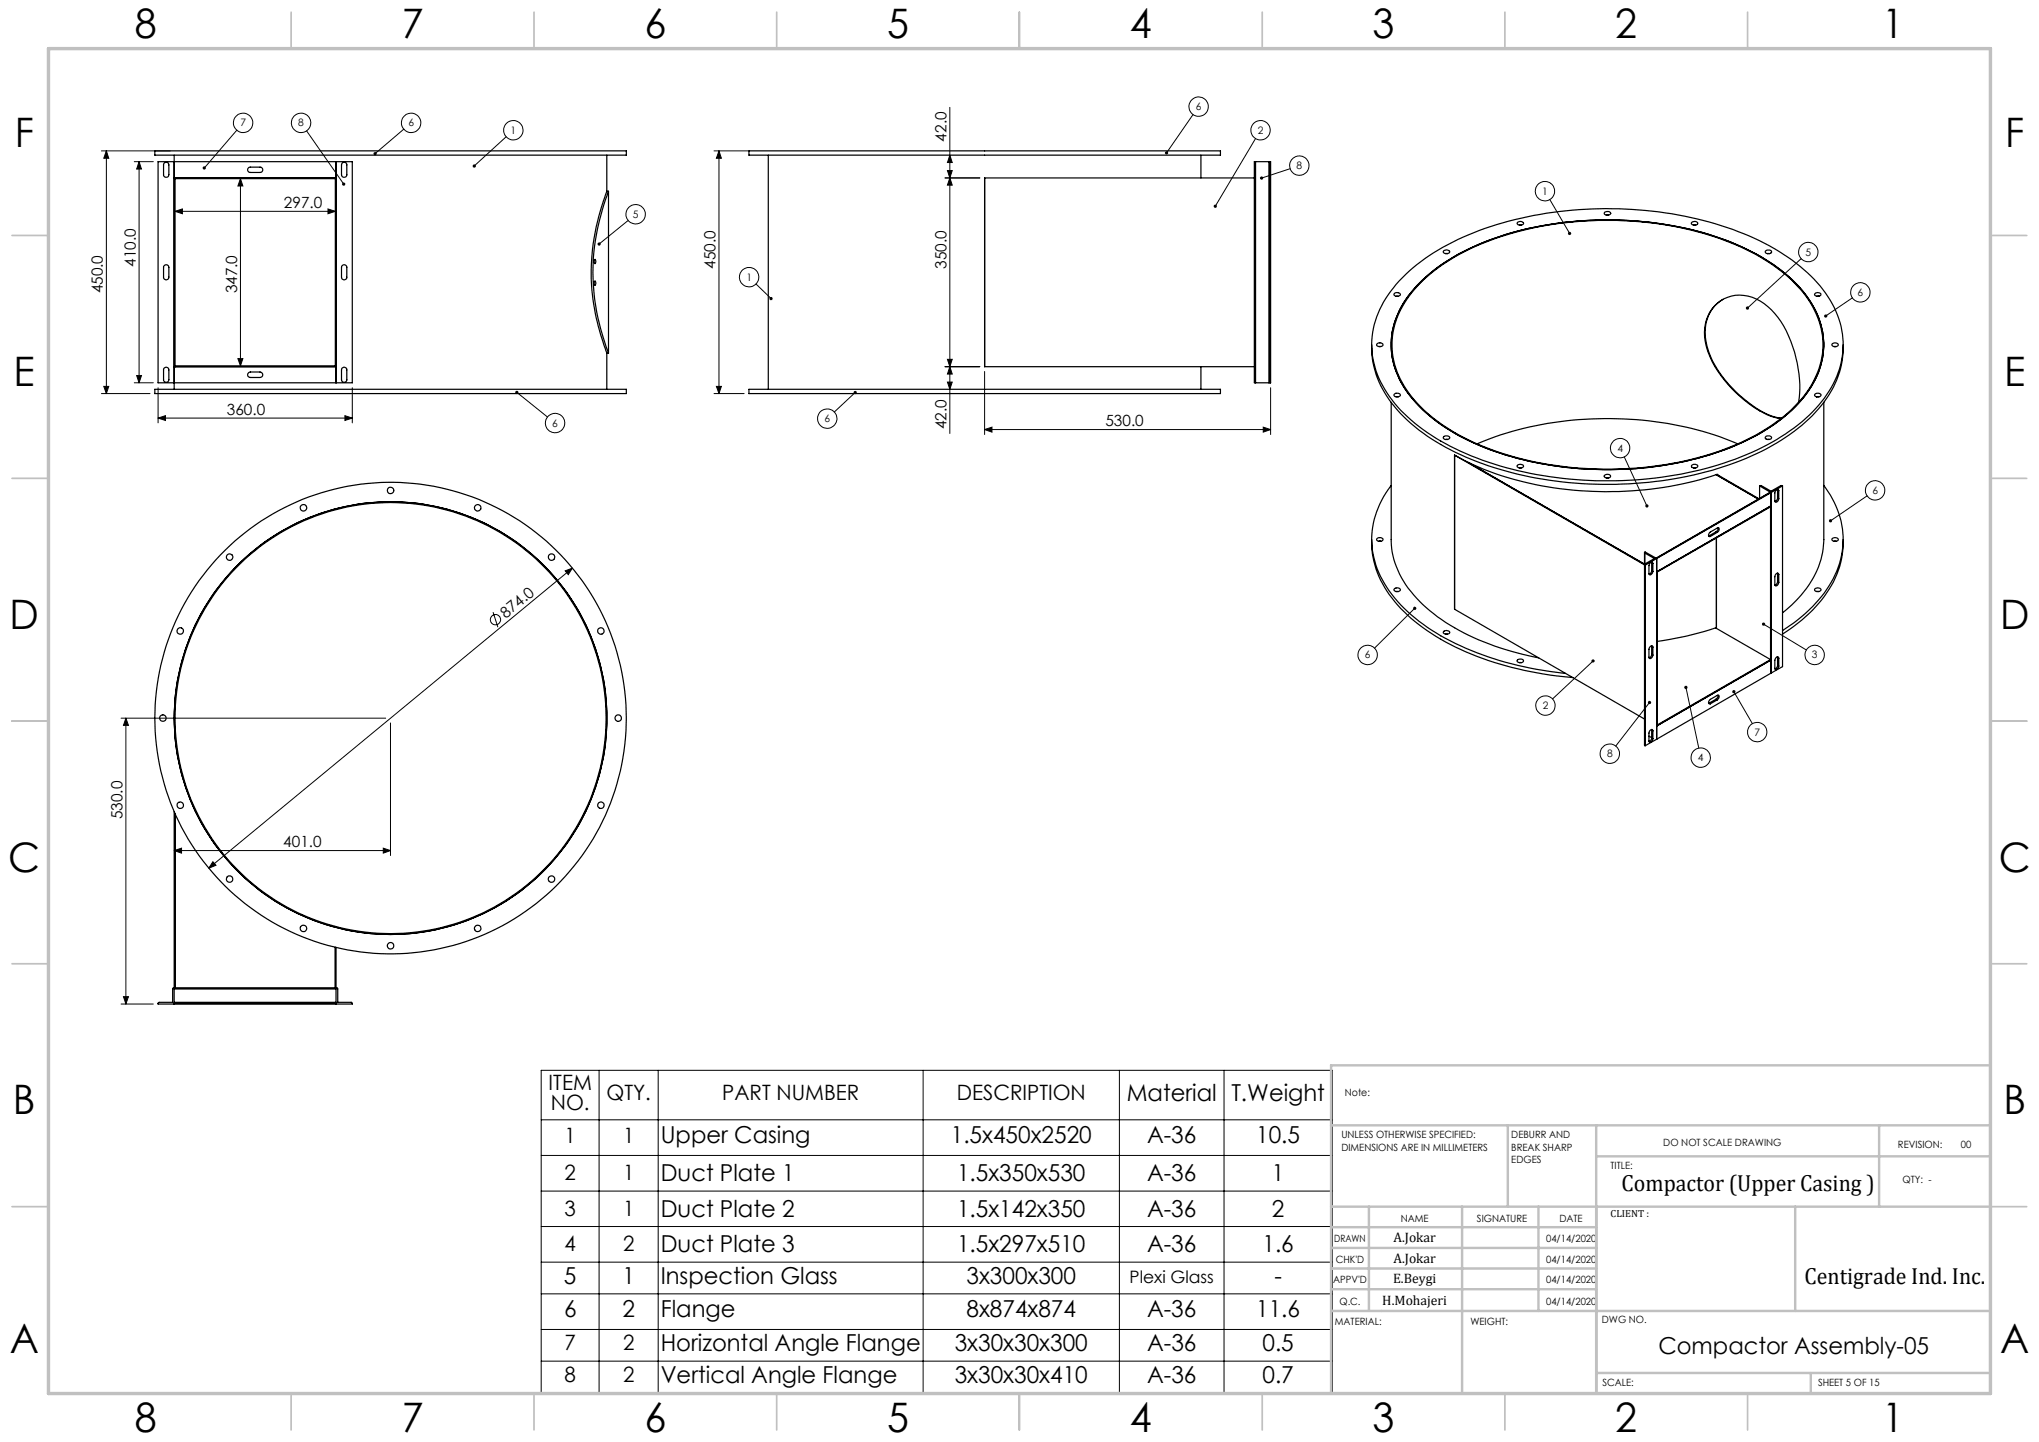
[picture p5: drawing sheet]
<svg xmlns="http://www.w3.org/2000/svg" width="420mm" height="297mm" viewBox="0 0 420 297" stroke-linecap="round" stroke-linejoin="round" font-family="sans-serif">
<g fill="none" stroke="#000" stroke-width=".21">
<path d="M20.9 31.1h14.2M21.9 31.1l.5 1.5h-1zM21.9 31.1v50M27.7 33.3h3.9M28.6 33.3l.5 1.5h-.9zM28.6 33.3v45.5M48.8 26.8l-6.7 7.8M49.5 36.8l.5 1.5h-1zM49.5 36.8v38.5M63.1 26.9l7.7 11M83.2 26.6l-5.9 5M104.2 28.2l-6.5 6"/>
<path d="M147.1 31.1h7.2M148.1 31.1v50M148.1 31.1l.5 1.5h-1zM194.7 36.7h7.1M195.2 35.1h.9l-.4 1.6zM195.7 32l.4 1.5h-.9zM195.7 22.1v67.2M195.7 36.7l.4 1.4h-.9zM245.7 23.6l-5.4 7.9M258.6 28.5l-8.3 14M265.7 34.7l-5.8 2M36.1 43.5l1.5-.5v1z"/>
<path d="M36.1 43.5h33M67.6 43l1.5 .5-1.5 .5zM129.4 45.4l-6 4.9M155.7 58.5l3.1 3M319.2 41.1l4.1 7M371 53.3l-11.1 10.2M21.4 79.6h1l-.5 1.5zM27.7 78.8h3.9M28.2 77.4h.9l-.5 1.4zM32.6 79.9v7.2M49 73.9h1l-.5 1.4zM72.6 79.9v7.2"/>
<path d="M147.6 79.6h1l-.5 1.5zM194.7 75.5h7.1M195.2 74h.9l-.4 1.5zM195.2 78.7h.9l-.4 1.5zM195.7 75.5l.4 1.5h-.9zM202.8 76.5v13M261.7 79.9v9.6M381.6 61.3l-5.5 3.8M20.9 81.1h10M32.6 86.1l1.5-.5v1zM32.6 86.1h40M71 85.6l1.6 .5-1.6 .5z"/>
<path d="M106.5 80.8l6.3 5.1M147.1 81.1h6.2M176.1 80.9l-4.3 4M202.8 88.5l1.5-.5v1zM202.8 88.5h58.9M260.2 88l1.5 .5-1.5 .5zM334.6 94.1l4.6 10.1M116.4 117.6l1.5-.6-.8 1.4zM117.9 117l-74.9 61.8M384.6 102.1l-7.6 5.2M101.6 126.1l1 3.1M291.4 125.3l-8.3 8.2"/>
<path d="M328.2 136.1l-8.4 7.9M363.3 128.5l8.8 5.4M24.9 147.9h54.5M25.9 147.9l.6 1.5h-1.1zM25.9 147.9v58.9M80.4 148.9v27.3M339.8 144.7l-7 9M347.3 141.6l2.6 12.5M357.2 142.5l3.8 6.5M35.9 175.2l1.5-.5v1zM35.9 175.2h44.5M43.9 177.5l.6 .7-1.5 .6z"/>
<path d="M79 174.7l1.4 .5-1.4 .5zM24.9 206.8h6.7M25.4 205.3h1.1l-.6 1.5zM111.5 220.4h162.9v66.5h-162.9zM111.5 238h162.9M111.5 230.6h162.9M123.4 220.4v66.5M135.6 220.4v66.5M190.1 220.4v66.5M230.6 220.4v66.5M252.1 220.4v66.5M111.5 245.3h162.9"/>
<path d="M111.5 252.6h162.9M111.5 260h162.9M111.5 266.5h162.9M111.5 273.8h162.9M111.5 280.3h162.9"/>
<circle cx="50.1" cy="25.3" r="2"/>
<circle cx="62" cy="25.3" r="2"/>
<circle cx="84.7" cy="25.3" r="2"/>
<circle cx="105.7" cy="26.8" r="2"/>
<circle cx="246.9" cy="22" r="2"/>
<circle cx="259.6" cy="26.8" r="2"/>
<circle cx="267.6" cy="34.1" r="2"/>
<circle cx="318.2" cy="39.4" r="1.99"/>
<circle cx="130.9" cy="44.1" r="2"/>
<circle cx="154.3" cy="57.1" r="1.99"/>
<circle cx="372.5" cy="51.9" r="2"/>
<circle cx="383.2" cy="60.2" r="2"/>
<circle cx="114.3" cy="87.1" r="2"/>
<circle cx="170.4" cy="86.2" r="1.99"/>
<circle cx="333.7" cy="92.3" r="1.99"/>
<circle cx="386.2" cy="101" r="2"/>
<circle cx="102.1" cy="127.6" r="1.05"/>
<circle cx="281.7" cy="134.9" r="2"/>
<circle cx="373.8" cy="134.9" r="2"/>
<circle cx="318.3" cy="145.3" r="2"/>
<circle cx="331.6" cy="155.2" r="2"/>
<circle cx="350.3" cy="156" r="2"/>
<circle cx="361.9" cy="150.8" r="1.99"/>
</g>
<g fill="none" stroke="#c0c0c0" stroke-width=".35">
<path d="M60 2.5v7.5M110 2.5v7.5M160 2.5v7.5M210 2.5v7.5M260 2.5v7.5M310 2.5v7.5M360 2.5v7.5M2.5 48.5h7.5M410 48.5h7.5M2.5 98.5h7.5M410 98.5h7.5M2.5 148.5h7.5"/>
<path d="M410 148.5h7.5M2.5 198.5h7.5M410 198.5h7.5M2.5 248.5h7.5M410 248.5h7.5M60 287v7.5M110 287v7.5M160 287v7.5M210 287v7.5M260 287v7.5M310 287v7.5M360 287v7.5"/>
</g>
<g fill="none" stroke="#c0c0c0" stroke-width=".5">
<path d="M410 219.4h-135.8v67.4M274.2 231.8h135.8M310.6 231.8v16.7M328.8 231.8v55.2M328.8 238.2h81.2M387.1 231.8v16.7M274.2 248.5h135.8M274.2 257h54.6M274.2 252.8h54.6M282 248.5v21.5M301.2 248.5v38.3M316.9 248.5v21.5"/>
<path d="M369.8 248.5v21.5M274.2 265.5h54.6M274.2 261.3h54.6M274.2 270h135.8M328.8 282.8h81.2M373 282.8v4.2"/>
</g>
<path d="M10 10h400v277h-400z" fill="none" stroke="#c0c0c0" stroke-width=".7"/>
<g fill="#000">
<path d="M21.9 31.1l.5 1.5h-1zM21.4 79.6h1l-.5 1.5zM195.7 36.7l.4 1.4h-.9zM195.2 74h.9l-.4 1.5zM148.1 31.1l.5 1.5h-1zM147.6 79.6h1l-.5 1.5zM195.7 75.5l.4 1.5h-.9zM195.2 78.7h.9l-.4 1.5z"/>
<path d="M28.6 33.3l.5 1.5h-.9zM28.2 77.4h.9l-.5 1.4z"/>
<path d="M49.5 36.8l.5 1.5h-1zM49 73.9h1l-.5 1.4z"/>
<path d="M97.5 33.9l-.1 .2v.3l.3-.2-.3 .2a.35 .35 0 0 0 .5 .1 .35 .35 0 0 0 .1-.5 .35 .35 0 0 0-.5-.1zM77 31.4v.5l.3-.3-.3 .3a.34 .34 0 0 0 .5 0 .34 .34 0 0 0 0-.5 .34 .34 0 0 0-.5 0zM41.9 34.3l-.2 .3 .1 .3 .3-.3-.3 .3a.34 .34 0 0 0 .5-.1 .34 .34 0 0 0 0-.4 .34 .34 0 0 0-.4-.1zM70.6 37.6a.35 .35 0 0 0-.1 .5 .35 .35 0 0 0 .5 .1l-.2-.3 .2 .3a.35 .35 0 0 0 .1-.5 .35 .35 0 0 0-.5-.1zM123.2 50v.5l.2-.2-.2 .2a.33 .33 0 0 0 .4 0 .33 .33 0 0 0 0-.4 .33 .33 0 0 0-.4-.1zM106.2 80.6a.33 .33 0 0 0 .1 .5 .33 .33 0 0 0 .5-.3 .33 .33 0 0 0-.5-.3l-.1 .1 .3 .2zM250.2 42.2a.31 .31 0 0 0-.2 .3 .31 .31 0 0 0 .2 .3l.1-.3-.1 .3a.33 .33 0 0 0 .5-.3 .33 .33 0 0 0-.5-.3zM259.7 36.4l-.2 .4 .4-.1-.4 .1a.33 .33 0 0 0 .5 .2 .33 .33 0 0 0 .1-.5 .33 .33 0 0 0-.4-.1zM240.1 31.3l-.1 .3 .1 .2 .2-.3-.2 .3a.34 .34 0 0 0 .5-.1 .34 .34 0 0 0-.1-.4 .34 .34 0 0 0-.4 0zM176 80.5a.34 .34 0 0 0-.1 .5 .34 .34 0 0 0 .5 .1 .34 .34 0 0 0 0-.5l-.3 .3 .3-.3zM158.6 61.2v.1a.33 .33 0 0 0 0 .4 .33 .33 0 0 0 .5 0l-.3-.2 .3 .2v-.1a.33 .33 0 0 0-.1-.4 .33 .33 0 0 0-.4 0zM375.8 64.9v.4l.3-.2-.3 .2a.35 .35 0 0 0 .5 .1 .35 .35 0 0 0 0-.5 .35 .35 0 0 0-.5 0zM323 47.9l.1 .4 .4 .1-.2-.3 .2 .3a.33 .33 0 0 0 .1-.5 .33 .33 0 0 0-.6 0zM359.7 63.2v.5l.2-.2-.2 .2a.33 .33 0 0 0 .5 0 .33 .33 0 0 0 0-.5 .33 .33 0 0 0-.5 0zM376.8 107v.5l.2-.2-.2 .2a.34 .34 0 0 0 .4 0 .34 .34 0 0 0 .1-.4 .34 .34 0 0 0-.5-.1zM327.9 135.9a.32 .32 0 0 0 0 .5 .32 .32 0 0 0 .4 0 .32 .32 0 0 0 .1-.5l-.2 .2 .1-.2zM347.1 141.3a.33 .33 0 0 0 0 .6 .33 .33 0 0 0 .5-.3 .33 .33 0 0 0-.4-.4l.1 .4-.1-.4zM363 128.4a.34 .34 0 0 0 .2 .5 .34 .34 0 0 0 .4-.4 .34 .34 0 0 0-.6-.2l.3 .2zM356.9 142.2a.34 .34 0 0 0 .2 .6 .34 .34 0 0 0 .4-.4 .34 .34 0 0 0-.5-.2l.2 .3zM339.5 144.5a.34 .34 0 0 0 0 .4 .34 .34 0 0 0 .5 0 .34 .34 0 0 0 0-.5l-.2 .3 .2-.3zM291.1 125.1a.33 .33 0 0 0 .1 .4 .33 .33 0 0 0 .5 0 .33 .33 0 0 0-.1-.4l-.2 .2 .2-.2-.3-.1zM339 104l-.1 .3 .2 .2h.3l-.2-.3 .2 .3 .1-.2a.35 .35 0 0 0-.1-.4 .35 .35 0 0 0-.4 .1z"/>
<path d="M195.2 35.1h.9l-.4 1.6zM195.7 32l.4 1.5h-.9z"/>
<path d="M67.6 43l1.5 .5-1.5 .5zM36.1 43.5l1.5-.5v1z"/>
<path d="M71 85.6l1.6 .5-1.6 .5zM32.6 86.1l1.5-.5v1z"/>
<path d="M202.8 88.5l1.5-.5v1zM260.2 88l1.5 .5-1.5 .5z"/>
<path d="M35.9 175.2l1.5-.5v1zM79 174.7l1.4 .5-1.4 .5z"/>
<path d="M43.9 177.5l-.9 1.3 1.5-.6zM116.4 117.6l.7 .8 .8-1.4z"/>
<path d="M25.4 205.3h1.1l-.6 1.5zM25.9 147.9l.6 1.5h-1.1z"/>
</g>
<g fill="none" stroke="#000" stroke-width=".25">
<path d="M31.9 31.1h97.1v.9h-97.1zM32.6 33.3h40v45.5h-40zM33.9 33.5a.56 .56 0 0 1 .6 0 .56 .56 0 0 1 .3 .5v2a.55 .55 0 0 1-.6 .5 .55 .55 0 0 1-.5-.5v-2.2zM35.9 32v48.2M35.9 36.7h33.3M36.1 36.7v38.8M36.1 36.8h33M51.2 34.6l.2-.2h2.2a.55 .55 0 0 1 .5 .6 .55 .55 0 0 1-.5 .5h-2a.54 .54 0 0 1-.6-.3 .54 .54 0 0 1 .2-.6zM69.1 36.7v38.8M69.2 33.3v45.5M70.5 33.5a.56 .56 0 0 1 .6 0 .56 .56 0 0 1 .3 .5v2a.55 .55 0 0 1-.5 .5 .55 .55 0 0 1-.6-.5v-2zM125 39.4a44.9 44.9 0 0 0 0 33.3"/>
<path d="M125 39.4h.3M125 32v7.4M125.3 39.4a44.9 44.9 0 0 0 0 33.3M125.3 39.4v33.3M154.3 31.1h97.1v.9h-97.1zM158.3 32v48.2M247.4 32v4.7M258.4 36.7h-55.6v38.8h55.6M258.6 33.3h-.2v45.5h.2M258.6 33.3h2.8M258.6 33.3v45.5M261.4 33.3h.2"/>
<path d="M261.4 33.3v45.5M261.6 33.3h.1v45.5h-.1M261.6 33.3v45.5M33.8 54.8a.56 .56 0 0 1 .6-.2 .56 .56 0 0 1 .4 .5v2a.55 .55 0 0 1-.6 .5 .55 .55 0 0 1-.5-.5zM70.4 54.8a.56 .56 0 0 1 .6-.3 .56 .56 0 0 1 .4 .6v2a.55 .55 0 0 1-.5 .5 .55 .55 0 0 1-.6-.5zM122.4 57.9a.39 .39 0 0 1 .4 .3 .39 .39 0 0 1-.1 .4l-.1 .1a.42 .42 0 0 1-.2-.6zM122.4 53.5a.39 .39 0 0 1 .4 .3 .39 .39 0 0 1-.1 .4l-.1 .1a.42 .42 0 0 1-.2-.7zM289.6 56.5a49.3 49.3 0 0 1 21.2-11 79.6 79.6 0 0 1 49.5 3.1 37.5 37.5 0 0 1 15.7 11.8 17.5 17.5 0 0 1-.8 22.3 40.9 40.9 0 0 1-18.9 12.3 79.6 79.6 0 0 1-53.2-1.1 39 39 0 0 1-16.4-11.5 17.5 17.5 0 0 1-.2-22.4l1.1-1.4zM291.8 58.9a42.2 42.2 0 0 1 19.6-11 73.6 73.6 0 0 1 45.2 2 35.5 35.5 0 0 1 15.5 11.1 16 16 0 0 1 0 20 34.7 34.7 0 0 1-14.5 10.7 72.2 72.2 0 0 1-43.8 3 46.1 46.1 0 0 1-20.7-10.3 18.5 18.5 0 0 1-6.5-13 17.7 17.7 0 0 1 5.2-12.5zM292.6 58.3a44.9 44.9 0 0 1 21.2-10.9 72 72 0 0 1 44.8 3.5 32.7 32.7 0 0 1 14.4 11.5 15.9 15.9 0 0 1-1 18.6 36.1 36.1 0 0 1-16.6 11.5 71.8 71.8 0 0 1-51.8-1.3 32.4 32.4 0 0 1-14.3-11.6 16 16 0 0 1 1.5-19.3zM297.4 51.6a.75 .75 0 0 1 1.2 .4 .72 .72 0 0 1-.7 .3 .72 .72 0 0 1-.6-.6zM297.7 52.2h.5"/>
<path d="M312.6 45.8a.7 .7 0 0 1 .7-.2 .7 .7 0 0 1 .5 .5 .75 .75 0 0 1-1.3-.2zM312.9 46.4h.5M330.6 43.7a.73 .73 0 0 1 1.2 .3 .77 .77 0 0 1-1.4-.1zM330.9 44.3h.4M348.4 45.9a.75 .75 0 0 1 1.3 .2 .73 .73 0 0 1-.7 .3 .73 .73 0 0 1-.6-.5zM348.8 46.4h.5M363.6 51.7a.74 .74 0 0 1 1.3 .3 .76 .76 0 0 1-1.3-.2zM364 52.2h.5M33.8 75.9a.56 .56 0 0 1 .6-.2 .56 .56 0 0 1 .4 .5v2a.55 .55 0 0 1-.6 .5 .55 .55 0 0 1-.5-.5zM35.9 75.5h33.3M36.1 75.3h33M51.2 76.8l.4-.2h2a.56 .56 0 0 1 .5 .6 .56 .56 0 0 1-.5 .5h-2a.54 .54 0 0 1-.6-.3 .54 .54 0 0 1 .2-.6z"/>
<path d="M70.4 75.9a.56 .56 0 0 1 .6-.3 .56 .56 0 0 1 .4 .6v2a.55 .55 0 0 1-.5 .5 .55 .55 0 0 1-.6-.5zM125 72.7h.3M125 72.7v7.5M247.4 75.5v4.7M258.6 78.8h2.8M261.4 78.8h.2M282.5 71a19.8 19.8 0 0 0 6.7 14.9 47.5 47.5 0 0 0 21 11.1 80.2 80.2 0 0 0 48.4-2.1 40.7 40.7 0 0 0 16.6-11.4 18.9 18.9 0 0 0 4.5-12.5M283.7 70.8a.65 .65 0 0 1 .7-.2 .65 .65 0 0 1 .4 .6 .8 .8 0 0 1-1.2-.2zM284 71.4h.4M287.3 60.4a.71 .71 0 0 1 1.1 .4 .76 .76 0 0 1-1.3-.2zM287.5 61h.5M354.9 61.7a7.9 7.9 0 0 0-3.5 8.6 21.2 21.2 0 0 0 7.9 11.9 14.5 14.5 0 0 0 7.7 3.9"/>
<path d="M373.8 60.5a.75 .75 0 0 1 1.3 .2 .78 .78 0 0 1-1.3-.1zM374.2 61h.5M377.4 70.8a.72 .72 0 0 1 1.2 .3 .75 .75 0 0 1-1.3-.2zM377.8 71.4h.4M31.9 80.2h97.1v.9h-97.1zM154.3 80.2h97.1v.9h-97.1zM286.6 82.9v28.2a18.3 18.3 0 0 0 5.8 12.8 43.1 43.1 0 0 0 19 10.3l5.5 1.3M286.6 100a17.5 17.5 0 0 0 .1 22.5 38.8 38.8 0 0 0 16.4 11.5 70.5 70.5 0 0 0 19.4 4.7M287.2 81.2a.7 .7 0 0 1 .7-.2 .7 .7 0 0 1 .5 .5 .78 .78 0 0 1-1.3-.2zM287.5 81.7h.5M297.3 90a.79 .79 0 0 1 1.3 .2 .81 .81 0 0 1-1.3-.1zM297.7 90.5h.5"/>
<path d="M299.6 93.7a63.5 63.5 0 0 0 29.8 7.5 71.6 71.6 0 0 0 24.3-3.5M299.6 93.7l39.1 22.6M299.6 93.7v31.8l39.1 22.6M302.4 95.2l36.3 21M304.3 91.4a71.5 71.5 0 0 1 42.9-3.5 55.6 55.6 0 0 1 10.7 3.5M312.6 95.8a.74 .74 0 0 1 1.2 .3 .75 .75 0 0 1-1.3-.1zM312.9 96.4h.5M330.5 97.9a.67 .67 0 0 1 .7-.3 .67 .67 0 0 1 .5 .6 .73 .73 0 0 1-1.3-.2zM330.9 98.5h.4M348.4 95.9a.73 .73 0 0 1 1.3 .2 .75 .75 0 0 1-1.3-.1zM348.8 96.4h.5M353.5 97.8l8.7 5"/>
<path d="M353.7 97.7h.1M353.7 97.7l-.1 .1M353.7 97.7l8.6 5M363.7 89.9a.67 .67 0 0 1 1.2 .4 .73 .73 0 0 1-1.3-.2zM364 90.5h.5M370.5 82.9a24.7 24.7 0 0 0-4.9-18.3 9.2 9.2 0 0 0-9-3.6 7.7 7.7 0 0 0-5.3 9.4 21.6 21.6 0 0 0 7.9 11.9 15.4 15.4 0 0 0 7.7 3.9M373.8 81.2a.73 .73 0 0 1 1.3 .3 .8 .8 0 0 1-1.3-.2zM374.2 81.7h.5M375.7 82.9v28.2a18.3 18.3 0 0 1-5.9 12.8l-2.6 2.3M375.7 100a17.6 17.6 0 0 1-.5 22.8 32.5 32.5 0 0 1-8 7.1M282.5 111.1a19.1 19.1 0 0 0 5.4 13.5 43.5 43.5 0 0 0 18.6 11.4 76.2 76.2 0 0 0 17.5 3.6M283.7 110.9a.74 .74 0 0 1 1.2 .3 .8 .8 0 0 1-1.3-.1z"/>
<path d="M284 111.5h.4M338.7 113.8l.1 39.8M338.8 116.2v.2M338.8 113.9l.1-.2 2.3 1.3M338.8 113.9l2 1.1-2 1.2M338.8 116.4h.1M338.8 113.9v2.3M338.8 116.4v37.2M338.9 116.4v37.2M340.2 115.8v.1M340.2 117.5l-.2 .6-.3 .2M340.2 115.9l.3 .2"/>
<path d="M340.2 117.5l.3 .2M340.2 115.9v1.6M340.5 116.1a.34 .34 0 0 0-.4-.3 .34 .34 0 0 0-.3 .3l-.1 .4v1.6a.34 .34 0 0 0 .3 .3 .34 .34 0 0 0 .3-.3l.2-.4M340.5 116.1v1.6M341.2 115l-2.3 1.4M341.2 115v37.3M341.3 117.7v31.8M352.1 110.3l-.1 .1M352.1 110.3l.2 .2M353.5 109.5l.2 .1M353.5 109.5l-1.4 .8M353.6 110.8v18.6"/>
<path d="M353.7 109.6a.51 .51 0 0 0 .4-.4 .51 .51 0 0 0-.3-.5l-1.5 .9a.51 .51 0 0 0-.4 .4 .51 .51 0 0 0 .3 .5h.1M353.7 109.6l-1.4 .9M353.9 108.7v.3l-.4 .5M362.4 100.1l.4-.1 2 1.2 2-1.2 .4 .1M362.4 100.1l2.4 1.4M362.4 100.1v2.6M364.7 104.2h.1l-23.6 13.6 .1-.1M364.7 104.2l-23.4 13.5M364.7 104.2v31.8M364.7 104.4l-23.4 13.4M364.7 101.4l-23.6 13.6M364.7 101.4l-23.5 13.6"/>
<path d="M364.7 101.4l.1 .1M364.8 101.5v37.1M364.8 101.5l-23.6 13.5M366.1 100.8v.2M366.1 118v.2M366.1 102.6l-.1 .4-.4 .3M366.1 119.8l-.1 .4-.4 .3M366.1 101l.3 .1M366.1 102.6l.3 .1M366.1 101v1.6M366.1 118.2v1.6M366.1 118.2l.3 .1"/>
<path d="M366.1 119.8l.3 .1M366.4 101.1a.34 .34 0 0 0-.4-.3 .34 .34 0 0 0-.3 .3l-.1 .4v1.7a.34 .34 0 0 0 .3 .2 .34 .34 0 0 0 .4-.3l.1-.4M366.4 118.3a.42 .42 0 0 0-.5-.2 .42 .42 0 0 0-.3 .5v1.8a.42 .42 0 0 0 .5 .2 .42 .42 0 0 0 .3-.5v-.2M366.4 101.1v1.6M366.4 118.3v1.6M367.2 100.1l-2.4 1.4M367.2 100.1v37.2l-2.4 1.3M377.4 110.9a.72 .72 0 0 1 1.2 .3 .78 .78 0 0 1-1.3-.1zM377.8 111.5h.4M379.7 111.1a19.2 19.2 0 0 1-5.7 13.9 31.9 31.9 0 0 1-6.8 5.6M287.3 121.2a.73 .73 0 0 1 1.1 .4 .76 .76 0 0 1-1.3-.2zM287.5 121.8h.5"/>
<path d="M297.3 130.1a.79 .79 0 0 1 1.3 .2 .81 .81 0 0 1-1.3-.1zM297.7 130.6h.5M312.6 135.9a.71 .71 0 0 1 1.2 .3 .77 .77 0 0 1-1.3-.1zM312.9 136.5h.5M340.2 133v.1M340.2 134.8l-.2 .5-.3 .2M340.2 133.1v1.7M340.2 133.1l.3 .2M340.2 134.8l.3 .1M340.5 133.3a.34 .34 0 0 0-.4-.3 .34 .34 0 0 0-.3 .3l-.1 .4v1.7a.34 .34 0 0 0 .3 .3 .34 .34 0 0 0 .3-.3l.2-.5M340.5 133.3v1.6M341.3 132.1a64.5 64.5 0 0 0 12.1-2.8l11.3 6.6-23.4 13.4"/>
<path d="M364.7 136l.1-.1-23.6 13.6h.1M364.7 136l-23.4 13.5M364.8 138.6l-23.6 13.7M366.1 135.3v.1M366.1 137.1l-.1 .4-.4 .3M366.1 135.4v1.7M366.1 135.4l.3 .2M366.1 137.1l.3 .1M366.4 135.6a.34 .34 0 0 0-.4-.3 .34 .34 0 0 0-.3 .3l-.1 .4v1.7a.34 .34 0 0 0 .3 .2 .34 .34 0 0 0 .4-.3l.1-.4M366.4 135.6v1.6M373.9 121.2a.75 .75 0 0 1 1.2 .4 .78 .78 0 0 1-1.3-.2zM374.2 121.8h.5"/>
<path d="M338.8 153.6h.1M339.7 151.6l.5 .3M340.2 150.2v.2M340.2 152l-.2 .6-.3 .1M340.2 150.4v1.6M340.2 150.4l.3 .1M340.2 152l.3 .1M340.5 150.5a.42 .42 0 0 0-.6-.2 .42 .42 0 0 0-.2 .5v1.8a.42 .42 0 0 0 .5 .2 .42 .42 0 0 0 .2-.5l.1-.2M340.5 150.5v1.6M341.2 152.3l-2.3 1.3M352.1 144.8h-.1M352.1 144.8l.2 .2"/>
<path d="M353.5 144l.2 .1M353.5 144l-1.4 .8M353.7 144.1a.5 .5 0 0 0 .4-.4 .5 .5 0 0 0-.3-.5l-1.5 .8a.51 .51 0 0 0-.4 .5 .51 .51 0 0 0 .3 .5h.1M353.7 144.1l-1.4 .9M353.9 143.2v.3l-.4 .5M35.9 167.2v39.6M36.1 167.6v35.8M69.1 195.1v8.3M69.2 195.2v11.6M32.6 206.6l.2-.2h2.8v-2.8l.2-.2h33.6l.2 .2v2.8h2.8l.2 .4h-40zM35.9 206.4h33.3M35.9 206.7h33.3"/>
<path d="M35.9 203.7h33.3"/>
<circle cx="47.3" cy="114.8" r=".68"/>
<circle cx="62.5" cy="104.6" r=".67"/>
<circle cx="80.4" cy="101" r=".67"/>
<circle cx="98.4" cy="104.6" r=".68"/>
<circle cx="113.6" cy="114.7" r=".66"/>
<circle cx="37.1" cy="130" r=".66"/>
<circle cx="123.8" cy="130" r=".67"/>
<circle cx="33.6" cy="147.9" r=".67"/>
<circle cx="80.4" cy="147.9" r="44.6"/>
<circle cx="80.4" cy="147.9" r="44.4"/>
<circle cx="80.5" cy="147.9" r="48.6"/>
<circle cx="127.3" cy="147.9" r=".67"/>
<circle cx="37.1" cy="165.8" r=".67"/>
<circle cx="123.8" cy="165.9" r=".66"/>
<circle cx="47.3" cy="181.1" r=".66"/>
<circle cx="62.5" cy="191.2" r=".67"/>
<circle cx="80.5" cy="194.8" r=".67"/>
<circle cx="98.4" cy="191.2" r=".66"/>
<circle cx="113.6" cy="181.1" r=".66"/>
</g>
<g font-size="8.4">
<text x="27.7" y="7.9">8</text>
<text x="82.7" y="7.9">7</text>
<text x="132.7" y="7.9">6</text>
<text x="182.7" y="7.9">5</text>
<text x="232.7" y="7.9">4</text>
<text x="282.7" y="7.9">3</text>
<text x="332.7" y="7.9">2</text>
<text x="387.7" y="7.9">1</text>
<text x="3" y="30.3">F</text>
<text x="413" y="30.3">F</text>
<text x="2.8" y="79.5">E</text>
<text x="412.8" y="79.5">E</text>
<text x="2" y="129.5">D</text>
<text x="412" y="129.5">D</text>
<text x="1.7" y="179.5">C</text>
<text x="411.7" y="179.5">C</text>
<text x="2.7" y="229.5">B</text>
<text x="412.7" y="229.5">B</text>
<text x="2" y="278.8">A</text>
<text x="412" y="278.8">A</text>
<text x="27.7" y="294.9">8</text>
<text x="82.7" y="294.9">7</text>
<text x="132.7" y="294.9">6</text>
<text x="182.7" y="294.9">5</text>
<text x="232.7" y="294.9">4</text>
<text x="282.7" y="294.9">3</text>
<text x="332.7" y="294.9">2</text>
<text x="387.7" y="294.9">1</text>
</g>
<g font-size="4.8">
<text x="232.1" y="226.7">Material</text>
<text x="253.6" y="226.7">T.Weight</text>
<text x="136.1" y="235.5">Upper Casing</text>
<text x="195.8" y="235.5">1.5x450x2520</text>
<text x="236.3" y="235.5">A-36</text>
<text x="258.8" y="235.5">10.5</text>
<text x="136.1" y="243.2">Duct Plate 1</text>
<text x="197.1" y="243.2">1.5x350x530</text>
<text x="236.3" y="243.2">A-36</text>
<text x="262" y="243.2">1</text>
<text x="334" y="245.2">Compactor (Upper Casing )</text>
<text x="136.1" y="250.6">Duct Plate 2</text>
<text x="197.1" y="250.6">1.5x142x350</text>
<text x="236.3" y="250.6">A-36</text>
<text x="262" y="250.6">2</text>
<text x="136.1" y="257.9">Duct Plate 3</text>
<text x="197.1" y="257.9">1.5x297x510</text>
<text x="236.3" y="257.9">A-36</text>
<text x="260" y="257.9">1.6</text>
<text x="116.2" y="264.4">5</text>
<text x="128.2" y="264.4">1</text>
<text x="136.1" y="264.4">Inspection Glass</text>
<text x="199.1" y="264.4">3x300x300</text>
<text x="262.5" y="264.4">-</text>
<text x="371.7" y="264.5">Centigrade Ind. Inc.</text>
<text x="116.2" y="271.3">6</text>
<text x="128.2" y="271.3">2</text>
<text x="136.1" y="271.3">Flange</text>
<text x="199.1" y="271.3">8x874x874</text>
<text x="236.3" y="271.3">A-36</text>
<text x="258.8" y="271.3">11.6</text>
<text x="136.1" y="278.2">Horizontal Angle Flange</text>
<text x="196.7" y="278.2">3x30x30x300</text>
<text x="236.3" y="278.2">A-36</text>
<text x="260.1" y="278.2">0.5</text>
<text x="341.6" y="278.8">Compactor Assembly-05</text>
<text x="136.1" y="284.8">Vertical Angle Flange</text>
<text x="196.7" y="284.8">3x30x30x410</text>
<text x="236.3" y="284.8">A-36</text>
<text x="260.1" y="284.8">0.7</text>
</g>
<g font-size="4.4">
<text x="113" y="224.6">ITEM</text>
<text x="124.9" y="226.6">QTY.</text>
<text x="148.8" y="226.6">PART NUMBER</text>
<text x="197.1" y="226.6">DESCRIPTION</text>
<text x="113.5" y="228.7">NO.</text>
<text x="116.3" y="235.4">1</text>
<text x="128.3" y="235.4">1</text>
<text x="116.3" y="243.1">2</text>
<text x="128.3" y="243.1">1</text>
<text x="116.3" y="250.4">3</text>
<text x="128.3" y="250.4">1</text>
<text x="116.3" y="257.7">4</text>
<text x="128.3" y="257.7">2</text>
<text x="116.3" y="278.1">7</text>
<text x="128.3" y="278.1">2</text>
<text x="116.3" y="284.7">8</text>
<text x="128.3" y="284.7">2</text>
</g>
<text font-size="3.5" x="232.7" y="264.2">Plexi Glass</text>
<g font-size="3.2">
<text x="195" y="29.1" transform="rotate(-90 195 29.1)">42.0</text>
<text x="58.5" y="42.8">297.0</text>
<text x="28" y="54.9" transform="rotate(-90 28 54.9)">410.0</text>
<text x="147.4" y="55.3" transform="rotate(-90 147.4 55.3)">450.0</text>
<text x="195" y="55.3" transform="rotate(-90 195 55.3)">350.0</text>
<text x="21.2" y="60.4" transform="rotate(-90 21.2 60.4)">450.0</text>
<text x="48.8" y="60.4" transform="rotate(-90 48.8 60.4)">347.0</text>
<text x="46.7" y="85.4">360.0</text>
<text x="195" y="88.4" transform="rotate(-90 195 88.4)">42.0</text>
<text x="227.7" y="87.8">530.0</text>
<text x="104.2" y="127.4" transform="rotate(-40 104.2 127.4)">874.0</text>
<text x="25.2" y="168.7" transform="rotate(-90 25.2 168.7)">530.0</text>
<text x="58.4" y="174.5">401.0</text>
</g>
<g font-size="2.8">
<text x="287" y="255.9">A.Jokar</text>
<text x="287" y="260.1">A.Jokar</text>
<text x="284.7" y="268.7">H.Mohajeri</text>
<text x="286.9" y="264.2">E.Beygi</text>
</g>
<g font-size="2.1">
<text x="246.3" y="22.7">6</text>
<text x="49.5" y="26">7</text>
<text x="61.4" y="26">8</text>
<text x="84.1" y="26">6</text>
<text x="105.2" y="27.5">1</text>
<text x="259.1" y="27.5">2</text>
<text x="267.1" y="34.8">8</text>
<text x="317.7" y="40.1">1</text>
<text x="130.4" y="44.9">5</text>
<text x="371.9" y="52.6">5</text>
<text x="153.7" y="57.8">1</text>
<text x="382.6" y="60.9">6</text>
<text x="113.8" y="87.9">6</text>
<text x="169.8" y="86.9">6</text>
<text x="333.2" y="93">4</text>
<text x="385.7" y="101.7">6</text>
<text x="281.1" y="135.6">6</text>
<text x="373.2" y="135.6">3</text>
<text x="317.8" y="146">2</text>
<text x="331" y="156">8</text>
<text x="361.4" y="151.5">7</text>
<text x="349.8" y="156.8">4</text>
<text x="277" y="225.8">Note:</text>
<text x="276.3" y="234.5">UNLESS OTHERWISE SPECIFIED:</text>
<text x="276.3" y="237">DIMENSIONS ARE IN MILLIMETERS</text>
<text x="311.3" y="234.5">DEBURR AND</text>
<text x="311.3" y="237">BREAK SHARP</text>
<text x="311.3" y="239.5">EDGES</text>
<text x="342.6" y="235.9">DO NOT SCALE DRAWING</text>
<text x="391" y="236.5">REVISION:</text>
<text x="403.9" y="236.5">00</text>
<text x="331.8" y="240.8">TITLE:</text>
<text x="391.9" y="243.6">QTY: -</text>
<text x="288.5" y="251.7">NAME</text>
<text x="304.2" y="251.7">SIGNATURE</text>
<text x="321.2" y="251.7">DATE</text>
<text x="331.8" y="250.7">CLIENT :</text>
<text x="274.8" y="255.8">DRAWN</text>
<text x="318.5" y="255.8">04/14/2020</text>
<text x="275.1" y="260.1">CHK'D</text>
<text x="318.5" y="260">04/14/2020</text>
<text x="274.6" y="264.2">APPV'D</text>
<text x="275.9" y="268.7">Q.C.</text>
<text x="318.5" y="264.2">04/14/2020</text>
<text x="318.5" y="268.7">04/14/2020</text>
<text x="275" y="273">MATERIAL:</text>
<text x="302.9" y="273">WEIGHT:</text>
<text x="330" y="272.5">DWG NO.</text>
<text x="330.1" y="285.6">SCALE:</text>
<text x="374.5" y="285.6">SHEET 5 OF 15</text>
</g>
</svg>
